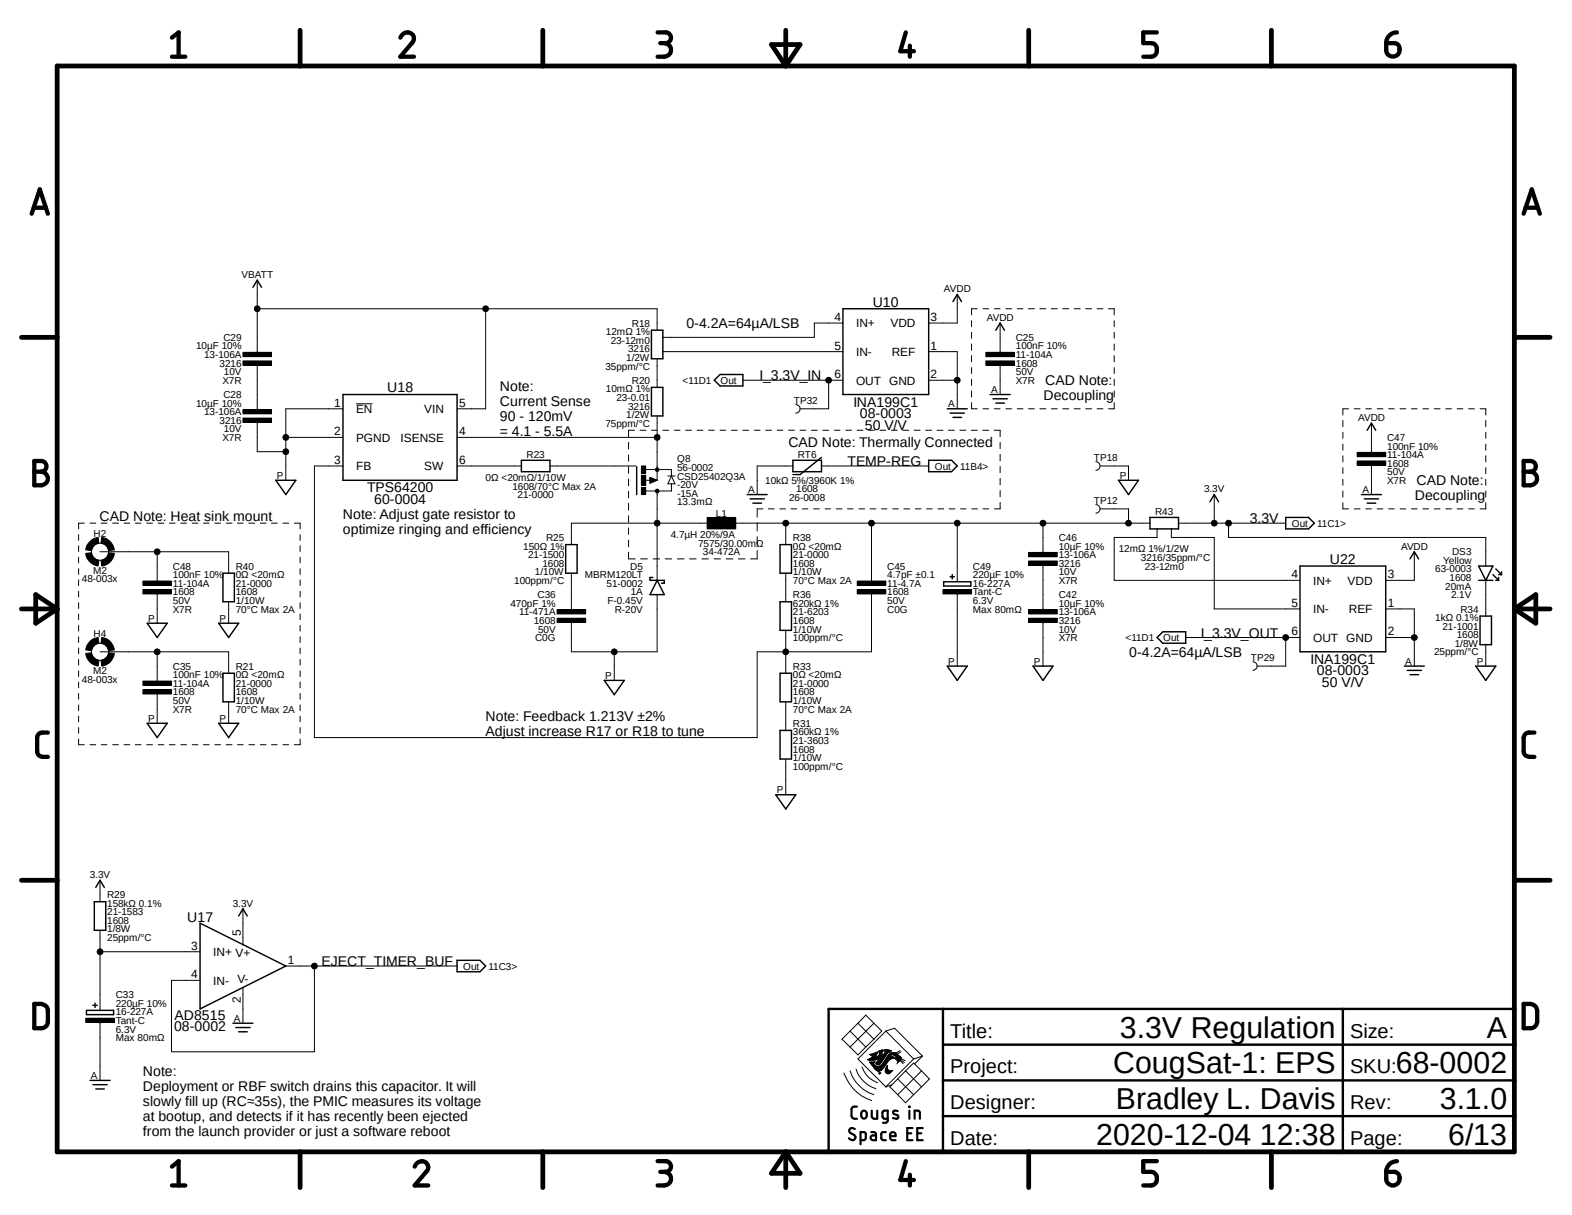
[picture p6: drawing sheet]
<svg xmlns="http://www.w3.org/2000/svg" width="279mm" height="216mm" viewBox="0 0 279 216" stroke-linecap="round" stroke-linejoin="round" font-family="sans-serif">
<path d="M3.4 3.1l272.6 209.7M276 3.1l-272.6 209.7" fill="none" stroke="#fff" stroke-width=".18"/>
<g fill="none" stroke="#000" stroke-width=".18">
<path d="M45.7 54.9h71.1v3.8M45.7 49.8v12.8M86.3 54.9v17.7h-5.1M149.8 57.4h-5.1v2.5h-26.9M170.1 52.3v5.1h-5M172.7 57v1M172.7 59.1v1M173.7 54.9h-1v1.1M174.7 54.9h1M176.7 54.9h1.1M177.8 57.4v5.2M178.8 54.9h1"/>
<path d="M180.8 54.9h1M182.8 54.9h1.1M184.8 54.9h1.1M186.9 54.9h1M188.9 54.9h1M190.9 54.9h1.1M193 54.9h1M195 54.9h1M197 54.9h1v1.1M198 57v1M198 59.1v1M43.2 72.8h5.1v.7h-5.1z"/>
<path d="M43.2 74.3h5.1v.8h-5.1zM43.2 62.6h5.1v.8h-5.1zM43.2 64.1h5.1v.8h-5.1zM45.7 64.9v7.9M45.7 75.1v5.2h5.1M50.8 77.7h10.2M61 72.6h-10.2v12.7M63.3 71.8h2.9M81.2 77.7h35.6M111.7 78.6v1.2M112.8 76.5h-1.1v1.1M113.7 76.5h1.1"/>
<path d="M115.8 76.5h1M116.8 63.8v5M116.8 73.9v9.5M117.8 76.5h1M117.8 62.5h32M119.8 76.5h1.1M121.9 76.5h1M123.9 76.5h1M125.9 76.5h1.1M128 76.5h1M130 76.5h1M132 76.5h1.1"/>
<path d="M132 67.6h17.8M134.1 76.5h1M136.1 76.5h1M138.1 76.5h1M140.2 76.5h1M141.4 71.9a.76 .76 0 0 1 .8 .7 .76 .76 0 0 1-.8 .8M142.2 76.5h1M144.2 76.5h1M146.3 76.5h1M147.3 67.6v5h-5.1M148.3 76.5h1M150.3 76.5h1"/>
<path d="M152.4 76.5h1M154.4 76.5h1M156.4 76.5h1M158.5 76.5h1M160.5 76.5h1M162.5 76.5h1M164.5 76.5h1.1M165.1 62.5h5v10.1M165.1 67.6h5M166.5 76.5h1.1M168.6 76.5h1M170.6 76.5h1.1"/>
<path d="M172.6 76.5h1.1M172.7 61.1v1.1M172.7 63.2v1.1M172.7 65.3v1.1M172.7 67.4v1.1M172.7 69.5v1.1M172.7 71.5v1.1h1M174.7 76.5h1M174.7 72.6h1M175.2 62.6h5.1v.8h-5.1zM175.2 64.1h5.1v.8h-5.1zM176.7 76.5h1.1v1.1"/>
<path d="M176.7 72.6h1.1M177.8 64.9v5.2M177.8 78.6v1.1M178.8 72.6h1M180.8 72.6h1M182.8 72.6h1.1M184.8 72.6h1.1M186.9 72.6h1M188.9 72.6h1M190.9 72.6h1.1M193 72.6h1M195 72.6h1"/>
<path d="M198 71.5v1.1h-1M198 61.1v1.1M198 63.2v1.1M198 65.3v1.1M198 67.4v1.1M198 69.5v1.1M238.7 74.7v1.1M238.7 76.8v1.1M238.7 78.9v1.1M239.7 72.6h-1v1.1M240.7 72.6h1M242.7 72.6h1.1"/>
<path d="M243.8 75.2v5.2M244.8 72.6h1M246.8 72.6h1M248.8 72.6h1.1M250.9 72.6h1M252.9 72.6h1M254.9 72.6h1M257 72.6h1M259 72.6h1M261 72.6h1M263.1 72.6h1v1.1M264.1 74.7v1.1"/>
<path d="M264.1 76.8v1.1M264.1 78.9v1.1M14 95v1M14 97v1M14 99v1M15 93h-1v1M15.2 98.3l1.1-.1a1.46 1.46 0 0 0 1.3 1.4l-.2 1a2.57 2.57 0 0 1-2.2-2.3zM16 93h1M16.2 96.1l.4-.4 .8-.2 .2 1a1.47 1.47 0 0 0-1.3 1.3l-1.1-.1a2.19 2.19 0 0 1 1-1.6zM17.8 98h22.8v3.9M17.9 99.6a1.46 1.46 0 0 0 1.4-1.4l1 .1a2.55 2.55 0 0 1-2.2 2.3zM18 93h1"/>
<path d="M18.1 95.5a2.56 2.56 0 0 1 2.2 2.2l-1 .1a1.46 1.46 0 0 0-1.4-1.3zM20 93h1M22.1 93h1M24 93h1.1M26.1 93h1M27.9 98v5.3M28.1 93h1M30.1 93h1M32.1 93h1M34.2 93h1M36.2 93h1M38.2 93h1"/>
<path d="M40.2 93h1M42.2 93h1M44.2 93h1.1M46.3 93h1M48.3 93h1M50.3 93h1M52.3 93h1v1M53.3 95v1M53.3 97v1M53.3 99v1M61 82.8h-5.1v48.3h78.7v-15.3h20.3v-10.3M81.2 82.8h11.5"/>
<path d="M97.7 82.8h15.3M111.7 98.1v1.2h1.2M111.7 80.8v1.2M111.7 83v1.1M111.7 85.1v1.2M111.7 87.3v1.2M111.7 89.5v1.1M111.7 91.7v1.1M111.7 93.8v1.2M111.7 96v1.2M113.9 99.3h1.2M114 86.6h.8v1.3h-.8z"/>
<path d="M114 82.8h.8v1.3h-.8zM114 84.5h.8v1.7h-.8zM114.4 85.3h2.4M114.8 83.4h4.5v1.2M115.5 84.8l1.3 .5-1.3 .6zM115.5 85.8h.2M115.5 85.7h.4M115.5 85.6h.6M115.5 85.6h.8M115.5 85.4h1M115.5 85.3h1.1M115.5 85.2h.9"/>
<path d="M115.5 85.1h.7M115.5 85h.5M115.5 84.9h.2M116.1 99.3h1.1M116.6 87h.5v.5h-.5l-.1-.3zM116.6 83.2l.2-.1 .3 .1v.5h-.5l-.1-.3zM116.8 83.6v1.7M116.8 87.2v15.9M118.2 99.3h1.2M118.7 84.6h1.3M119.3 86v1.2h-4.5M119.3 84.6l.7 1.4h-1.3z"/>
<path d="M120.4 99.3h1.2M122.6 99.3h1.1M124.8 99.3h1.1M125.7 91.9h5.1v2.1h-5.1zM125.7 93h-24.1v3.8M126.9 99.3h1.2M129.1 99.3h1.2M130.8 93h73.6M131.2 99.3h1.2M134.6 97.8v1.5h-1.2M134.6 92.9v1.5M134.6 95.4v1.5"/>
<path d="M135.6 90.4h-1v1.5M136.6 90.4h1M138.6 90.4h1M139.7 93v3.8M140.6 90.4h1M140.9 82.8h-6.3v5.1M142.6 90.4h1M144.6 90.4h1M146 82.8h19.1M146.6 90.4h1M148.6 90.4h1M150.6 90.4h1"/>
<path d="M152.7 90.4h1M154.6 90.4h1.1M154.9 93v10.3M156.7 90.4h.9M158.7 90.4h1M160.7 90.4h1M162.7 90.4h1M164.7 90.4h1M166.7 90.4h1M168.7 90.4h1M170.1 93v10.3M170.7 90.4h1"/>
<path d="M172.7 90.4h1M174.7 90.4h1M177.8 89.3v1.1h-1.1M177.8 80.7v1.2M177.8 82.9v1.1M177.8 85v1.1M177.8 87.2v1.1M182.8 98.2h5.1v.7h-5.1zM182.8 99.7h5.1v.8h-5.1zM185.4 93v5.2M194.8 89.7a.76 .76 0 0 1 .7 .7 .76 .76 0 0 1-.7 .8M194.8 82a.76 .76 0 0 1 .7 .8 .76 .76 0 0 1-.7 .8"/>
<path d="M195.5 90.4h5.1v2.6M195.5 82.8h5.1v2.5M205.7 94v1.5h-7.7v7.6h33.1M208.2 94v1.5h7.6v12.7h15.3M209.5 93h19M215.8 87.9v5.1M218.4 93v2.5h45.7v5.1M238.7 89.3v1.1h1M238.7 81v1.1M238.7 83.1v1.1M238.7 85.2v1M238.7 87.2v1.1"/>
<path d="M240.7 90.4h1M241.2 80.4h5.1v.8h-5.1zM241.2 81.9h5.1v.8h-5.1zM242.7 90.4h1.1M243.8 82.7v5.2M244.8 90.4h1M246.8 90.4h1M248.8 90.4h1.1M250.9 90.4h1M251.4 98v5.1h-5.1M252.9 90.4h1M254.9 90.4h1"/>
<path d="M257 90.4h1M259 90.4h1M261 90.4h1M264.1 89.3v1.1h-1M264.1 81v1.1M264.1 83.1v1.1M264.1 85.2v1M264.1 87.2v1.1M14 101v1.1M14 103v1.1M14 105.1v1M14 107.1v1"/>
<path d="M14 109.1v1M14 111.1v1M14 113.2v1M14 115.1v1.1M14 117.2v1M14 119.2v1M15.2 116.1l1.1-.1a1.57 1.57 0 0 0 1.3 1.3l-.2 1.1a2.57 2.57 0 0 1-2.2-2.3zM16.2 113.8l.4-.3 .8-.2 .2 1a1.47 1.47 0 0 0-1.3 1.3l-1.1-.1a2.35 2.35 0 0 1 1-1.7zM17.8 115.8h22.8v3.8M17.9 117.3a1.56 1.56 0 0 0 1.4-1.3l1 .1a2.55 2.55 0 0 1-2.2 2.3zM18.1 113.3a2.44 2.44 0 0 1 2.2 2.2l-1 .1a1.46 1.46 0 0 0-1.4-1.3zM25.4 103.3h5.1v.7h-5.1z"/>
<path d="M25.4 104.8h5.1v.7h-5.1zM27.9 105.5v5.2M27.9 115.8v5.2M40.6 106.9v3.8M53.3 101v1.1M53.3 103v1.1M53.3 105.1v1M53.3 107.1v1M53.3 109.1v1M53.3 111.1v1M53.3 113.2v1M53.3 115.1v1.1"/>
<path d="M53.3 117.2v1M53.3 119.2v1M99 108.3h5.1v.8h-5.1zM99 109.9h5.1v.7h-5.1zM101.6 101.9v6.4M109.2 115.8v5.1M116.8 105.7v10.1h-15.2v-5.2M139.7 101.9v5M139.7 112v7.6M152.4 103.3h5v.7h-5zM152.4 104.8h5v.7h-5zM167.6 104.8h5.1v.7h-5.1z"/>
<path d="M170.1 105.5v12.9M182.8 108.3h5.1v.8h-5.1zM182.8 109.9h5.1v.7h-5.1zM185.4 100.5v7.8M185.4 110.6v7.8M210.7 113.3h20.4M222.7 117.6a.76 .76 0 0 1 .7 .8 .76 .76 0 0 1-.7 .7M228.5 113.3v5.1h-5.1M246.3 108.2h5.1v10.2M246.3 113.3h5.1M264.1 103.1v6.4M264.1 114.6v3.8"/>
<path d="M14 131.3v1h1M14 121.2v1M14 123.2v1M14 125.3v1M14 127.3v1M14 129.3v1M16 132.3h1M18 132.3h1M20 132.3h1M22.1 132.3h1M24 132.3h1.1M25.4 121h5.1v.8h-5.1z"/>
<path d="M25.4 122.6h5.1v.7h-5.1zM26.1 132.3h1M27.9 123.3v5.2M28.1 132.3h1M30.1 132.3h1M32.1 132.3h1M34.2 132.3h1M36.2 132.3h1M38.2 132.3h1M40.2 132.3h1M40.6 124.7v3.8M42.2 132.3h1"/>
<path d="M44.2 132.3h1.1M46.3 132.3h1M48.3 132.3h1M50.3 132.3h1M53.3 131.3v1h-1M53.3 121.2v1M53.3 123.2v1M53.3 125.3v1M53.3 127.3v1M53.3 129.3v1M139.7 124.7v5.1M139.7 134.9v6.3"/>
<path d="M17.8 156.4v3.8M17.8 169.1h17.8M17.8 165.3v14.1M43.2 161.5v6.4M43.2 175.5v6.3M50.8 171.7h30.4M55.9 171.7v15.2h-25.4v-12.7h5.1M15.2 180.9h5.1v.8h-5.1zM17.8 181.7v10.3M150 190.7a7.9 7.9 0 0 0 4.9 4.9M151.1 190.3a6.6 6.6 0 0 0 4.2 4.2M151.1 186.1l1.4 1.4 1.4-1.4"/>
<path d="M151.1 183.2l2.8 2.9M152.1 189.9a5.5 5.5 0 0 0 3.6 3.6M152.5 181.8l1.4-1.4 2.8 2.8-1.4 1.5M152.5 181.8l-2.9 2.9 1.5 1.4M152.5 181.8l2.8 2.9M153.2 189.6a4.4 4.4 0 0 0 2.8 2.8M154.3 188.3h1.6M154.3 188.3h1.3M154.5 188.2l-.3 .1 .7 .1 1.3-.3-.3 .6M154.5 188.2h2.6M154.6 188.8h.8M154.6 187.4h1.1"/>
<path d="M154.6 188.8h.7M154.7 188.1h2.4M154.7 188.9h.5M154.7 187.5h1M154.7 188.9l.7 1M154.8 189h.5M154.8 188h2.4M154.9 189.1h.4M154.9 187.6h.8M154.9 187.3h.9M154.9 189.2h.5M154.9 187.9l-.4 .3"/>
<path d="M154.9 187.9h2.3M155 187.8h.6M155 189.3h.5M155.1 189.4h.5M155.1 187.7h.6M155.2 189.6h2M155.2 187.2h.7M155.2 188.9l.1 .2M155.3 189.7h1.8M155.3 184.7l-1.4 1.4M155.3 181.8l-4.2 4.3M155.3 189.1l.5 .4"/>
<path d="M155.4 189.8h1.6M155.4 189.9h1.5M155.4 189.9l.2 .2M155.5 188.7h.1M155.5 187.1h.4M155.5 190h1.3M155.5 188.7h-1l.2 .2M155.5 188.7l-.3 .2M155.6 190.1a.7 .7 0 0 0 .9 .1M155.6 190.1h1.2M155.7 190.2h1M155.7 189h.7"/>
<path d="M155.7 188.9h.8M155.7 187h.2M155.8 188.8h.7M155.8 190.2h.7M155.8 189.1h.5M155.8 187.8h1.5M155.9 188.8h.7M155.9 186.9h.1M155.9 186.9l-.3 1 .6-.3M155.9 186.9l-1.3 .5 .6 .3-.3 .2M155.9 188.7h.8M156 188.6h.8"/>
<path d="M156 187.7h1.4M156 188.5h.8M156.1 188.4h.8M156.1 187.7h1.3M156.1 188.3h.8M156.2 188.3h.8M156.2 187.6h1.2M156.2 186.8l.1 .3h.1l-.1 .3M156.2 187.5h.5M156.2 186.9h.6M156.2 186.8h.7M156.3 190.8h.1"/>
<path d="M156.3 189.5h.9M156.3 187h.5M156.3 187.4l-.1 .2M156.3 187.4h.4M156.3 187.3h.4M156.3 187.2h.5M156.4 190.7l.1-.1-.2 .2M156.4 187.1h.4M156.4 189.4l-1.2 .1M156.4 189.4h.9M156.4 186.7l-.2 .1M156.4 186.7h.5"/>
<path d="M156.5 190.7h-.3l.2 .2M156.5 189.3h.9M156.7 189.2h.7M156.7 186.6h.3l-.1 .3h-.7M156.7 186.6l-.3 .1M156.7 186.6h.2M156.7 190.2h-.2M156.7 187.4l.1 .2 .1-.1M156.8 186.9l-.1 .5M156.8 189.1h.7M156.8 189h.7M156.8 190l-.1 .2"/>
<path d="M156.9 188.9h.7M156.9 187.5h.6M157 188.8h.6M157 187.4h.6M157.1 188.2l-.5 .6a.57 .57 0 0 1-.9 .2l.2-.3M157.1 188.8h.6M157.1 188.8l-.7 .6M157.1 188.7h.7M157.1 187.3h.5M157.1 189.7l-.3 .3M157.2 187.2l-.3 .3M157.2 188.6h.6"/>
<path d="M157.2 187.2h.5M157.2 188.5h.7M157.3 188.4h.7M157.3 187.8l-.2 .4M157.3 187.1h.5M157.3 186.8h1M157.3 186.7h1M157.3 186.6h.8M157.3 187h.6M157.4 190.3h1.1M157.4 190.4h1.1M157.4 190.2h.6"/>
<path d="M157.4 190.2h.5M157.4 188.3h.7M157.4 190.5h1M157.4 190.1h.4M157.4 190h.4M157.4 186.9h.8M157.4 188.3h.8M157.4 186.9h.6M157.4 183.2l5 5M157.4 183.2l-4.9 5 5 5M157.4 183.2l1.6-.5 5 5M157.4 190.6h.9"/>
<path d="M157.4 189.9h.3M157.4 188.2h.9M157.5 189.8h.2M157.5 188.1h1.1M157.5 188.1l-.4 .7M157.5 190.7h.7M157.5 189.7h.2M157.6 189.7h.1M157.6 188h1.4M157.6 189.6h.1M157.6 187.9h1.4M157.6 189.5h.1"/>
<path d="M157.6 187.8h1.2M157.7 190.8h.3M157.7 189.4v-.1l-.3 .8v.5M157.7 189.4v.3M157.7 189.7l.1 .3M157.7 189.4h.1M157.7 187.7h.4M157.8 190l.3 .3M157.8 187.7h.3M157.9 187.6h.3M157.9 187.5h.4M158 187.4h1.6"/>
<path d="M158.2 186.9l-.5 .3-.4 .6M158.2 186.9l.3-.2-1.2-.2v.3h.1l-.2 .4M158.2 190.3l.5-.1-.7 .6h-.3l-.3-.2M158.2 187.2h1.1M158.3 187.5l-.3 .2 .7 .1 .5 .4M158.3 187.1h.9M158.3 187.1a1.08 1.08 0 0 1 1.4 .4l.5 .4M158.3 187.1l-.8 1M158.3 187.5a.79 .79 0 0 1 1.1 .7h-.1l.2 .3M158.5 190.2h.1M158.8 187.5h.8M159 187.6h.8"/>
<path d="M159 188.1l.2 .1M159.1 187.7h.8M159.2 188.2h.1M159.2 188.1a1.53 1.53 0 0 0-1.8 1l-.3 .6M159.2 187.7h.8M159.3 187.8h.8M159.3 188.3h.8M159.3 187.9h.9M159.3 188h.8M159.4 188.3h.6M159.4 188.2h.7M159.4 188.1h.7"/>
<path d="M159.5 188.4h.5M159.5 188.8l-.1 .3M159.5 188.6h.3M159.5 188.5h.4M159.5 188.5l.1 .2M159.6 191.7l-1.4 1.4 1.4 1.4M159.6 191.7l2.8 2.8M159.6 188.8h.1M159.6 188.7h.1M159.6 188.7l-.1 .1M159.9 188.4l.6 .6M160 186.7l-.8 .5"/>
<path d="M160 188.4l-.4 .3M160.1 188.3l.6 .5M160.1 188.3l-.1 .1M160.1 188.1l.8 .4M160.1 186.9l-.7 .4h-1.3M160.2 187.9l-.1 .4M161 190.3l1.4-1.4 1.4 1.4M161 190.3l-1.4 1.4M161 190.3l2.8 2.8M162.4 188.2l-5 4.9 1.1-.3M163.8 190.3l1.4 1.4-4.2 4.3-1.4-1.5M163.8 190.3l-4.2 4.2"/>
<path d="M164 187.7l-1.6 .5M164 187.7l-1.4 1.4"/>
<circle cx="45.7" cy="54.9" r=".51"/>
<circle cx="86.3" cy="54.9" r=".51"/>
<circle cx="50.8" cy="77.7" r=".51"/>
<circle cx="116.8" cy="77.7" r=".51"/>
<circle cx="147.3" cy="67.6" r=".51"/>
<circle cx="170.1" cy="67.6" r=".51"/>
<circle cx="17.8" cy="98" r="1.53"/>
<circle cx="27.9" cy="98" r=".51"/>
<circle cx="50.8" cy="80.3" r=".51"/>
<circle cx="116.8" cy="93" r=".51"/>
<circle cx="139.7" cy="93" r=".51"/>
<circle cx="154.9" cy="93" r=".51"/>
<circle cx="170.1" cy="93" r=".51"/>
<circle cx="185.4" cy="93" r=".51"/>
<circle cx="200.6" cy="93" r=".51"/>
<circle cx="215.8" cy="93" r=".51"/>
<circle cx="218.4" cy="93" r=".51"/>
<circle cx="17.8" cy="115.8" r="1.53"/>
<circle cx="27.9" cy="115.8" r=".51"/>
<circle cx="109.2" cy="115.8" r=".51"/>
<circle cx="139.7" cy="115.8" r=".51"/>
<circle cx="228.5" cy="113.3" r=".51"/>
<circle cx="251.4" cy="113.3" r=".51"/>
<circle cx="17.8" cy="169.1" r=".51"/>
<circle cx="55.9" cy="171.7" r=".51"/>
</g>
<g fill="none" stroke="#000" stroke-width=".85">
<path d="M10.2 11.7h259v193h-259zM53.3 5.4v6.3M96.5 5.4v6.3M137.1 7.9h5.1l-2.5 3.8zM139.7 5.4v6.3M182.8 5.4v6.3M226 5.4v6.3M3.8 59.9h6.4M269.2 59.9h6.3M3.8 108.2h6.4M6.3 105.7l3.9 2.5-3.9 2.5zM269.2 108.2h6.3"/>
<path d="M269.2 108.2l3.8-2.5v5zM3.8 156.4h6.4M269.2 156.4h6.3M53.3 204.7v6.3M96.5 204.7v6.3M139.7 204.7v6.3M139.7 204.7l2.5 3.8h-5.1zM182.8 204.7v6.3M226 204.7v6.3"/>
</g>
<g fill="none" stroke="#000" stroke-width=".76">
<path d="M30.6 6.7l1.1-.9v4.3M30.6 10.1h2.3M71.2 6.7a1.19 1.19 0 0 1 1.5-.9 1.19 1.19 0 0 1 .7 1.6l-2.2 2.7h2.4M116.9 5.8h1.4a.95 .95 0 0 1 1 .9 .95 .95 0 0 1-1 1h-1M118.1 7.7a1.21 1.21 0 0 1 1.2 1.2 1.21 1.21 0 0 1-1.2 1.2h-1.2M161 5.8l-1 3.3h2.4M161.7 8.1v2M205.6 5.8h-2.4v1.9h1.4a1.23 1.23 0 0 1 1 1.2 1.23 1.23 0 0 1-1 1.2h-1.4M246.4 7.7h1.4a1.21 1.21 0 0 1 .9 1.4 1.21 1.21 0 0 1-1.3 .9 1.09 1.09 0 0 1-1-1.2zM248.3 5.8a1.88 1.88 0 0 0-1.9 1.9M5.6 38l1.5-4.3 1.4 4.3M6 36.9h2.2"/>
<path d="M270.8 38l1.4-4.3 1.5 4.3M271.1 36.9h2.2M6.1 81.9h1.2a.95 .95 0 0 1 1 1 .95 .95 0 0 1-1 .9 1.21 1.21 0 0 1 1.2 1.2 1.21 1.21 0 0 1-1.2 1.2h-1.2zM6.1 83.8h1.2M270.8 81.9h1.2a.95 .95 0 0 1 1 1 .95 .95 0 0 1-1 .9 1.21 1.21 0 0 1 1.2 1.2 1.21 1.21 0 0 1-1.2 1.2h-1.2zM270.8 83.8h1.2M8.5 130.2h-1a.87 .87 0 0 0-.9 .9v2.4a.97 .97 0 0 0 .9 1h1M272.7 130.2h-.9a.94 .94 0 0 0-1 .9v2.4a.97 .97 0 0 0 1 1h.9M6.1 178.4a2.22 2.22 0 0 1 2.2 .5l.2 .7v1.9a1.13 1.13 0 0 1-1.2 1.2h-1.2zM270.8 178.4a2.07 2.07 0 0 1 2.2 .5l.2 .7v1.9a1.21 1.21 0 0 1-1.2 1.2h-1.2zM30.6 207.3l1.1-1v4.4M30.6 210.7h2.3"/>
<path d="M73.7 207.3a1.2 1.2 0 0 1 1.4-1 1.2 1.2 0 0 1 1 1.4l-2.4 3h2.4M116.9 206.3h1.4a.95 .95 0 0 1 1 1 .95 .95 0 0 1-1 .9h-1M118.1 208.2a1.21 1.21 0 0 1 1.2 1.2 1.21 1.21 0 0 1-1.2 1.3h-1.2M161 206.3l-1 3.4h2.4M161.7 208.7v2M205.6 206.3h-2.4v1.9h1.4a1.23 1.23 0 0 1 1 1.2 1.23 1.23 0 0 1-1 1.3h-1.4M246.4 208.2h1.4a1.2 1.2 0 0 1 1 1.4 1.2 1.2 0 0 1-1.3 1 1.2 1.2 0 0 1-1.1-1.1zM248.3 206.3a1.88 1.88 0 0 0-1.9 1.9"/>
</g>
<path d="M167.6 179.3v25.4M238.7 179.3v25.4M269.2 179.3h-121.9v25.4M167.6 198.3h101.6M167.6 192h101.6M167.6 185.6h101.6" fill="none" stroke="#000" stroke-width=".42"/>
<g fill="none" stroke="#000" stroke-width=".38">
<path d="M152.3 196.6l-.7 .1-.3 .4 .1 1.4 .4 .3h.5M153.2 197.6a.49 .49 0 0 1 .5-.2 .49 .49 0 0 1 .4 .4v.5a.49 .49 0 0 1-.5 .5 .49 .49 0 0 1-.5-.5zM154.9 197.4v1l.4 .4h.6v-1.4M157.8 198.8h-.6l-.3-.2-.1-.9 .2-.3h.8v1.7l-.4 .4h-.5M159.6 197.4a.61 .61 0 0 0-.9 .2l.2 .4 .6 .2 .2 .3a.63 .63 0 0 1-1 .2M161.6 196.6l.1 .1zM161.6 197.4v1.4M162.6 198.8v-1.4h.6l.2 .1 .1 1.3M151.9 200.6a.6 .6 0 0 0-1 .3l.3 .4 .6 .4a.51 .51 0 0 1 .2 .7 .51 .51 0 0 1-.7 .2l-.4-.3M153 202.6h.5l.3-.2 .1-.9-.2-.3h-.7v2.1M154.9 201.2h.6l.2 .3v1.1h-.5a.42 .42 0 0 1-.5-.4 .42 .42 0 0 1 .5-.4h.5M157.4 201.2h-.6l-.2 .3 .1 .9 .3 .2h.4"/>
<path d="M158.2 201.9h1a.51 .51 0 0 0-.4-.7 .51 .51 0 0 0-.6 .4l.1 .8 .3 .2h.6M161.2 201.4h.8M162.2 200.4h-1v2.2h1M163 201.4h.7M164 200.4h-1v2.2h1"/>
</g>
<g fill="none" stroke="#000" stroke-width=".25">
<path d="M45 51.1l.7-1.3 .8 1.3M115.8 58.7h2v5.1h-2zM149.8 54.9h15.3v15.2h-15.3zM169.4 53.6l.7-1.3 .8 1.3M177 58.7l.8-1.3 .7 1.3M61 70.1h20.2v15.2h-20.2zM115.8 68.8h2v5.1h-2zM127 67.6l1-1.1h4v2.1h-4zM168.4 72.6h3.5M168.9 73.4h2.5M169.4 74.2h1.5M176 70.1h3.5"/>
<path d="M176.5 70.9h2.5M177 71.6h1.5M243 76.5l.8-1.3 .7 1.3M49 85.3h3.6l-1.8 2.6zM92.7 81.8h5v2h-5zM100.5 96.8h2.1v5.1h-2.1zM113.2 82.9v5M132.8 87.9h3.6M133.3 88.6h2.5M133.8 89.4h1.5M138.6 96.8h2.1v5.1h-2.1zM140.9 81.8h5.1v2h-5.1z"/>
<path d="M146 81.3l-3.8 3h-1.3M165.1 81.8h4l1 1-1 1h-4zM198.8 85.3h3.6l-1.8 2.6zM204.4 91.9h5.1v2.1h-5.1zM215.1 89.2l.7-1.3 .8 1.3M228.5 91.9h4.1l1 1.1-1 1h-4.1zM242 87.9h3.5M242.5 88.6h2.5M243 89.4h1.5M250.6 99.3l.8-1.3 .7 1.3M26.2 110.7h3.5l-1.8 2.6zM38.9 110.7h3.5l-1.8 2.6z"/>
<path d="M39.6 101.9h2.1v5h-2.1zM39.6 119.6h2.1v5.1h-2.1zM116 102.6h-.5v.5h2.6v.5h-.5M116.8 103.1l1.3 2.6h-2.6zM138.6 106.9h2.1v5.1h-2.1zM138.6 119.6h2.1v5.1h-2.1zM167.7 103.4h4.9v.7h-4.9zM168.4 118.4h3.5l-1.8 2.5zM168.9 102.5h.7M169.2 102.1v.8M183.6 118.4h3.6l-1.8 2.5zM206.7 112.3h4v2h-4l-1-1z"/>
<path d="M231.1 100.6h15.2v15.2h-15.2zM249.6 118.4h3.6M250.1 119.1h2.5M250.6 119.9h1.5M262.3 118.4h3.6l-1.8 2.5zM262.8 103.1h2.5M262.8 100.6h2.5l-1.2 2.5zM263.1 109.5h2v5.1h-2zM265.3 102.1l1.1 1M265.9 103.1h.5M265.9 101.1l1 1M266.4 102.6v.5"/>
<path d="M266.4 102.1h.5M266.9 101.6v.5M26.2 128.5h3.5l-1.8 2.6zM38.9 128.5h3.5l-1.8 2.6zM107.4 120.9h3.6l-1.8 2.5zM138.6 129.8h2.1v5.1h-2.1zM17 157.7l.8-1.3 .7 1.3M137.9 141.2h3.5l-1.7 2.6zM15.4 179.5h4.8v.8h-4.8zM16.5 178.6h.8M16.8 160.2h2v5.1h-2zM16.9 178.3v.7"/>
<path d="M35.6 164l15.2 7.7-15.2 7.6zM42.4 162.8l.8-1.3 .7 1.3M81.2 170.6h4.1l1 1.1-1 1h-4.1zM16 192h3.6M16.5 192.7h2.5M17 193.5h1.5M41.4 181.8h3.6M41.9 182.6h2.5M42.4 183.3h1.5"/>
</g>
<g fill="#000">
<path d="M43.2 72.8h5.1v.7h-5.1z" fill-rule="evenodd"/>
<path d="M43.2 74.3h5.1v.8h-5.1z" fill-rule="evenodd"/>
<path d="M43.2 62.6h5.1v.8h-5.1z" fill-rule="evenodd"/>
<path d="M43.2 64.1h5.1v.8h-5.1z" fill-rule="evenodd"/>
<path d="M175.2 62.6h5.1v.8h-5.1z" fill-rule="evenodd"/>
<path d="M175.2 64.1h5.1v.8h-5.1z" fill-rule="evenodd"/>
<path d="M15.2 98.3l1.1-.1a1.46 1.46 0 0 0 1.3 1.4l-.2 1a2.57 2.57 0 0 1-2.2-2.3z" fill-rule="evenodd"/>
<path d="M16.2 96.1l.4-.4 .8-.2 .2 1a1.47 1.47 0 0 0-1.3 1.3l-1.1-.1a2.19 2.19 0 0 1 1-1.6z" fill-rule="evenodd"/>
<path d="M17.9 99.6a1.46 1.46 0 0 0 1.4-1.4l1 .1a2.55 2.55 0 0 1-2.2 2.3z" fill-rule="evenodd"/>
<path d="M18.1 95.5a2.56 2.56 0 0 1 2.2 2.2l-1 .1a1.46 1.46 0 0 0-1.4-1.3z" fill-rule="evenodd"/>
<path d="M114 86.6h.8v1.3h-.8z" fill-rule="evenodd"/>
<path d="M114 82.8h.8v1.3h-.8z" fill-rule="evenodd"/>
<path d="M114 84.5h.8v1.7h-.8z" fill-rule="evenodd"/>
<path d="M116.6 87h.5v.5h-.5l-.1-.3z" fill-rule="evenodd"/>
<path d="M116.6 83.2l.2-.1 .3 .1v.5h-.5l-.1-.3z" fill-rule="evenodd"/>
<path d="M125.7 91.9h5.1v2.1h-5.1z" fill-rule="evenodd"/>
<path d="M182.8 98.2h5.1v.7h-5.1z" fill-rule="evenodd"/>
<path d="M182.8 99.7h5.1v.8h-5.1z" fill-rule="evenodd"/>
<path d="M241.2 80.4h5.1v.8h-5.1z" fill-rule="evenodd"/>
<path d="M241.2 81.9h5.1v.8h-5.1z" fill-rule="evenodd"/>
<path d="M15.2 116.1l1.1-.1a1.57 1.57 0 0 0 1.3 1.3l-.2 1.1a2.57 2.57 0 0 1-2.2-2.3z" fill-rule="evenodd"/>
<path d="M16.2 113.8l.4-.3 .8-.2 .2 1a1.47 1.47 0 0 0-1.3 1.3l-1.1-.1a2.35 2.35 0 0 1 1-1.7z" fill-rule="evenodd"/>
<path d="M17.9 117.3a1.56 1.56 0 0 0 1.4-1.3l1 .1a2.55 2.55 0 0 1-2.2 2.3z" fill-rule="evenodd"/>
<path d="M18.1 113.3a2.44 2.44 0 0 1 2.2 2.2l-1 .1a1.46 1.46 0 0 0-1.4-1.3z" fill-rule="evenodd"/>
<path d="M25.4 103.3h5.1v.7h-5.1z" fill-rule="evenodd"/>
<path d="M25.4 104.8h5.1v.7h-5.1z" fill-rule="evenodd"/>
<path d="M99 108.3h5.1v.8h-5.1z" fill-rule="evenodd"/>
<path d="M99 109.9h5.1v.7h-5.1z" fill-rule="evenodd"/>
<path d="M152.4 103.3h5v.7h-5z" fill-rule="evenodd"/>
<path d="M152.4 104.8h5v.7h-5z" fill-rule="evenodd"/>
<path d="M167.6 104.8h5.1v.7h-5.1z" fill-rule="evenodd"/>
<path d="M182.8 108.3h5.1v.8h-5.1z" fill-rule="evenodd"/>
<path d="M182.8 109.9h5.1v.7h-5.1z" fill-rule="evenodd"/>
<path d="M25.4 121h5.1v.8h-5.1z" fill-rule="evenodd"/>
<path d="M25.4 122.6h5.1v.7h-5.1z" fill-rule="evenodd"/>
<path d="M15.2 180.9h5.1v.8h-5.1z" fill-rule="evenodd"/>
<circle cx="45.7" cy="54.9" r=".51"/>
<circle cx="86.3" cy="54.9" r=".51"/>
<circle cx="50.8" cy="77.7" r=".51"/>
<circle cx="116.8" cy="77.7" r=".51"/>
<circle cx="147.3" cy="67.6" r=".51"/>
<circle cx="170.1" cy="67.6" r=".51"/>
<circle cx="27.9" cy="98" r=".51"/>
<circle cx="50.8" cy="80.3" r=".51"/>
<circle cx="116.8" cy="93" r=".51"/>
<circle cx="139.7" cy="93" r=".51"/>
<circle cx="154.9" cy="93" r=".51"/>
<circle cx="170.1" cy="93" r=".51"/>
<circle cx="185.4" cy="93" r=".51"/>
<circle cx="200.6" cy="93" r=".51"/>
<circle cx="215.8" cy="93" r=".51"/>
<circle cx="218.4" cy="93" r=".51"/>
<circle cx="27.9" cy="115.8" r=".51"/>
<circle cx="109.2" cy="115.8" r=".51"/>
<circle cx="139.7" cy="115.8" r=".51"/>
<circle cx="228.5" cy="113.3" r=".51"/>
<circle cx="251.4" cy="113.3" r=".51"/>
<circle cx="17.8" cy="169.1" r=".51"/>
<circle cx="55.9" cy="171.7" r=".51"/>
</g>
<g font-size="5.4">
<text x="199.1" y="184.4">3.3V Regulation</text>
<text x="264.3" y="184.4">A</text>
<text x="197.9" y="190.7">CougSat-1: EPS</text>
<text x="248.1" y="190.7">68-0002</text>
<text x="198.3" y="197.1">Bradley L. Davis</text>
<text x="255.9" y="197.1">3.1.0</text>
<text x="194.8" y="203.4">2020-12-04 12:38</text>
<text x="257.4" y="203.4">6/13</text>
</g>
<g font-size="3.6">
<text x="168.9" y="184.4">Title:</text>
<text x="239.9" y="184.4">Size:</text>
<text x="168.9" y="190.7">Project:</text>
<text x="240" y="190.7">SKU:</text>
<text x="168.9" y="197.1">Designer:</text>
<text x="239.9" y="197.1">Rev:</text>
<text x="168.9" y="203.4">Date:</text>
<text x="239.9" y="203.4">Page:</text>
</g>
<g font-size="2.5">
<text x="122" y="58.3">0-4.2A=64µA/LSB</text>
<text x="155.1" y="54.5">U10</text>
<text x="68.8" y="69.7">U18</text>
<text x="88.9" y="69.5">Note:</text>
<text x="135" y="67.6">I_3.3V_IN</text>
<text x="185.5" y="71">Decoupling</text>
<text x="185.8" y="68.4">CAD Note:</text>
<text x="88.9" y="72.2">Current Sense</text>
<text x="88.9" y="74.8">90 - 120mV</text>
<text x="88.9" y="77.5">= 4.1 - 5.5A</text>
<text x="151.7" y="72.3">INA199C1</text>
<text x="152.8" y="74.3">08-0003</text>
<text x="153.7" y="76.3">50 V/V</text>
<text x="140.1" y="79.5">CAD Note: Thermally Connected</text>
<text x="150.6" y="82.8">TEMP-REG</text>
<text x="65.2" y="87.5">TPS64200</text>
<text x="66.5" y="89.5">60-0004</text>
<text x="251.5" y="88.8">Decoupling</text>
<text x="251.8" y="86.1">CAD Note:</text>
<text x="17.7" y="92.6">CAD Note: Heat sink mount</text>
<text x="61" y="92.2">Note: Adjust gate resistor to</text>
<text x="61" y="94.9">optimize ringing and efficiency</text>
<text x="222.1" y="93">3.3V</text>
<text x="236.4" y="100.2">U22</text>
<text x="213.4" y="113.3">I_3.3V_OUT</text>
<text x="200.7" y="116.7">0-4.2A=64µA/LSB</text>
<text x="232.9" y="118">INA199C1</text>
<text x="234.1" y="120">08-0003</text>
<text x="235" y="122">50 V/V</text>
<text x="86.3" y="128.1">Note: Feedback 1.213V ±2%</text>
<text x="86.3" y="130.7">Adjust increase R17 or R18 to tune</text>
<text x="33.3" y="163.9">U17</text>
<text x="57.2" y="171.7">EJECT_TIMER_BUF</text>
<text x="30.9" y="183.2">08-0002</text>
<text x="31" y="181.2">AD8515</text>
<text x="25.4" y="191.2">Note:</text>
<text x="25.4" y="193.9">Deployment or RBF switch drains this capacitor. It will</text>
<text x="25.4" y="196.6">slowly fill up (RC≈35s), the PMIC measures its voltage</text>
<text x="25.4" y="199.2">at bootup, and detects if it has recently been ejected</text>
<text x="25.4" y="201.9">from the launch provider or just a software reboot</text>
</g>
<g font-size="2.1">
<text x="148.3" y="57.1">4</text>
<text x="152.1" y="58.2">IN+</text>
<text x="158.3" y="58.2">VDD</text>
<text x="165.4" y="57.1">3</text>
<text x="148.3" y="62.1">5</text>
<text x="152.1" y="63.2">IN-</text>
<text x="158.5" y="63.2">REF</text>
<text x="165.4" y="62.1">1</text>
<text x="148.3" y="67.2">6</text>
<text x="152.1" y="68.3">OUT GND</text>
<text x="165.4" y="67.2">2</text>
<text x="59.4" y="72.3">1</text>
<text x="59.4" y="77.4">2</text>
<text x="63.3" y="73.4">EN</text>
<text x="75.4" y="73.4">VIN</text>
<text x="81.6" y="77.4">4</text>
<text x="81.6" y="72.3">5</text>
<text x="59.4" y="82.5">3</text>
<text x="63.3" y="83.6">FB</text>
<text x="63.3" y="78.5">PGND</text>
<text x="71.2" y="78.5">ISENSE</text>
<text x="75.4" y="83.6">SW</text>
<text x="81.6" y="82.5">6</text>
<text x="229.5" y="102.8">4</text>
<text x="229.5" y="107.8">5</text>
<text x="233.4" y="103.9">IN+</text>
<text x="239.5" y="103.9">VDD</text>
<text x="246.7" y="107.8">1</text>
<text x="246.7" y="102.8">3</text>
<text x="229.5" y="112.9">6</text>
<text x="233.4" y="109">IN-</text>
<text x="239.7" y="109">REF</text>
<text x="246.7" y="112.9">2</text>
<text x="233.4" y="114">OUT GND</text>
<text x="42.8" y="166.2" transform="rotate(-90 42.8 166.2)">5</text>
<text x="34" y="168.8">3</text>
<text x="34" y="173.9">4</text>
<text x="37.9" y="169.9">IN+ V+</text>
<text x="51.1" y="171.3">1</text>
<text x="37.9" y="175">IN-</text>
<text x="42.2" y="174.7">V-</text>
<text x="42.8" y="178.3" transform="rotate(-90 42.8 178.3)">2</text>
</g>
<g font-size="1.8">
<text x="42.9" y="49.4">VBATT</text>
<text x="167.8" y="51.9">AVDD</text>
<text x="107.7" y="59.6">12mΩ 1%</text>
<text x="112.3" y="58">R18</text>
<text x="175.4" y="57">AVDD</text>
<text x="34.8" y="62.1">10µF 10%</text>
<text x="36.3" y="63.6">13-106A</text>
<text x="39" y="65.2">3216</text>
<text x="39.7" y="60.6">C29</text>
<text x="107.6" y="65.7">35ppm/°C</text>
<text x="108.5" y="61.1">23-12m0</text>
<text x="111.3" y="64.1">1/2W</text>
<text x="111.6" y="62.6">3216</text>
<text x="180.6" y="63.6">11-104A</text>
<text x="180.6" y="65.2">1608</text>
<text x="180.6" y="62.1">100nF 10%</text>
<text x="180.6" y="60.6">C25</text>
<text x="39.5" y="68.2">X7R</text>
<text x="39.7" y="70.7">C28</text>
<text x="39.8" y="66.7">10V</text>
<text x="107.7" y="69.7">10mΩ 1%</text>
<text x="109.6" y="71.2">23-0.01</text>
<text x="112.3" y="68.2">R20</text>
<text x="121.3" y="68.2">&lt;11D1</text>
<text x="128.1" y="68.2">Out</text>
<text x="141.1" y="71.8">TP32</text>
<text x="176.2" y="69.9">A</text>
<text x="180.6" y="66.7">50V</text>
<text x="180.6" y="68.2">X7R</text>
<text x="34.8" y="72.3">10µF 10%</text>
<text x="36.3" y="73.8">13-106A</text>
<text x="39" y="75.3">3216</text>
<text x="39.8" y="76.8">10V</text>
<text x="107.6" y="75.8">75ppm/°C</text>
<text x="111.3" y="74.3">1/2W</text>
<text x="111.6" y="72.8">3216</text>
<text x="168.5" y="72.4">A</text>
<text x="241.4" y="74.8">AVDD</text>
<text x="39.5" y="78.4">X7R</text>
<text x="93.6" y="81.4">R23</text>
<text x="120.4" y="83.7">56-0002</text>
<text x="120.4" y="82.2">Q8</text>
<text x="141.8" y="81.4">RT6</text>
<text x="166.2" y="83.4">Out</text>
<text x="170.7" y="83.4">11B4&gt;</text>
<text x="194.4" y="81.9">TP18</text>
<text x="246.6" y="81.4">11-104A</text>
<text x="246.6" y="82.9">1608</text>
<text x="246.6" y="79.9">100nF 10%</text>
<text x="246.6" y="78.4">C47</text>
<text x="49.2" y="85.1">P</text>
<text x="86.3" y="85.5">0Ω &lt;20mΩ/1/10W</text>
<text x="91.1" y="87">1608/70°C Max 2A</text>
<text x="92" y="88.5">21-0000</text>
<text x="120.4" y="86.7">-20V</text>
<text x="120.4" y="88.3">-15A</text>
<text x="120.4" y="89.8">13.3mΩ</text>
<text x="120.4" y="85.2">CSD25402Q3A</text>
<text x="133" y="87.6">A</text>
<text x="136" y="86">10kΩ 5%/3960K 1%</text>
<text x="140.3" y="89">26-0008</text>
<text x="141.5" y="87.5">1608</text>
<text x="194.4" y="89.5">TP12</text>
<text x="199" y="85.1">P</text>
<text x="214" y="87.5">3.3V</text>
<text x="242.1" y="87.6">A</text>
<text x="246.6" y="84.5">50V</text>
<text x="246.6" y="86">X7R</text>
<text x="16.6" y="95.4">H2</text>
<text x="119.2" y="95.6">4.7µH 20%/9A</text>
<text x="127.3" y="91.8">L1</text>
<text x="205.3" y="91.6">R43</text>
<text x="229.6" y="93.6">Out</text>
<text x="234.1" y="93.6">11C1&gt;</text>
<text x="16.6" y="102">M2</text>
<text x="30.7" y="101.2">C48</text>
<text x="41.9" y="101.2">R40</text>
<text x="93" y="97.7">150Ω 1%</text>
<text x="93.9" y="99.2">21-1500</text>
<text x="96.4" y="100.7">1608</text>
<text x="97.1" y="96.1">R25</text>
<text x="112" y="101.2">D5</text>
<text x="124.1" y="97.2">7575/30.00mΩ</text>
<text x="124.9" y="98.7">34-472A</text>
<text x="140.9" y="100.7">1608</text>
<text x="140.9" y="99.2">21-0000</text>
<text x="140.9" y="97.7">0Ω &lt;20mΩ</text>
<text x="140.9" y="96.1">R38</text>
<text x="157.7" y="101.2">C45</text>
<text x="172.9" y="101.2">C49</text>
<text x="188.2" y="99.2">13-106A</text>
<text x="188.2" y="100.7">3216</text>
<text x="188.2" y="97.7">10µF 10%</text>
<text x="188.2" y="96.1">C46</text>
<text x="198.8" y="98.2">12mΩ 1%/1/2W</text>
<text x="202.8" y="99.7">3216/35ppm/°C</text>
<text x="203.5" y="101.2">23-12m0</text>
<text x="249" y="97.7">AVDD</text>
<text x="255.1" y="101.7">63-0003</text>
<text x="256.5" y="100.2">Yellow</text>
<text x="258.1" y="98.7">DS3</text>
<text x="14.6" y="103.5">48-003x</text>
<text x="30.7" y="104.3">11-104A</text>
<text x="30.7" y="105.8">1608</text>
<text x="30.7" y="107.3">50V</text>
<text x="30.7" y="102.7">100nF 10%</text>
<text x="41.9" y="105.8">1608</text>
<text x="41.9" y="107.3">1/10W</text>
<text x="41.9" y="104.3">21-0000</text>
<text x="41.9" y="102.7">0Ω &lt;20mΩ</text>
<text x="90.7" y="107.8">470pF 1%</text>
<text x="91.4" y="103.8">100ppm/°C</text>
<text x="95.1" y="102.2">1/10W</text>
<text x="95.5" y="106.3">C36</text>
<text x="104" y="102.7">MBRM120LT</text>
<text x="107.8" y="104.3">51-0002</text>
<text x="108" y="107.3">F-0.45V</text>
<text x="112.1" y="105.8">1A</text>
<text x="140.9" y="102.2">1/10W</text>
<text x="140.9" y="103.8">70°C Max 2A</text>
<text x="140.9" y="107.8">620kΩ 1%</text>
<text x="140.9" y="106.3">R36</text>
<text x="157.7" y="104.3">11-4.7A</text>
<text x="157.7" y="105.8">1608</text>
<text x="157.7" y="107.3">50V</text>
<text x="157.7" y="102.7">4.7pF ±0.1</text>
<text x="172.9" y="104.3">16-227A</text>
<text x="172.9" y="105.8">Tant-C</text>
<text x="172.9" y="107.3">6.3V</text>
<text x="172.9" y="102.7">220µF 10%</text>
<text x="188.2" y="102.2">10V</text>
<text x="188.2" y="103.8">X7R</text>
<text x="188.2" y="107.8">10µF 10%</text>
<text x="188.2" y="106.3">C42</text>
<text x="256.9" y="104.8">20mA</text>
<text x="257.6" y="103.3">1608</text>
<text x="257.9" y="106.3">2.1V</text>
<text x="16.6" y="113.2">H4</text>
<text x="26.3" y="110.5">P</text>
<text x="30.7" y="108.8">X7R</text>
<text x="39" y="110.5">P</text>
<text x="41.9" y="108.8">70°C Max 2A</text>
<text x="92.2" y="109.3">11-471A</text>
<text x="94.9" y="110.9">1608</text>
<text x="95.1" y="113.9">C0G</text>
<text x="95.6" y="112.4">50V</text>
<text x="109.3" y="108.8">R-20V</text>
<text x="140.9" y="110.9">1608</text>
<text x="140.9" y="112.4">1/10W</text>
<text x="140.9" y="113.9">100ppm/°C</text>
<text x="140.9" y="109.3">21-6203</text>
<text x="157.7" y="108.8">C0G</text>
<text x="172.9" y="108.8">Max 80mΩ</text>
<text x="188.2" y="109.3">13-106A</text>
<text x="188.2" y="110.9">3216</text>
<text x="188.2" y="112.4">10V</text>
<text x="188.2" y="113.9">X7R</text>
<text x="200" y="113.9">&lt;11D1</text>
<text x="206.8" y="113.9">Out</text>
<text x="255.1" y="110.4">1kΩ 0.1%</text>
<text x="256.4" y="111.9">21-1001</text>
<text x="258.9" y="113.4">1608</text>
<text x="259.6" y="108.8">R34</text>
<text x="16.6" y="119.8">M2</text>
<text x="30.7" y="119">C35</text>
<text x="41.9" y="119">R21</text>
<text x="140.9" y="119">R33</text>
<text x="168.5" y="118.1">P</text>
<text x="183.8" y="118.1">P</text>
<text x="222.3" y="117.5">TP29</text>
<text x="249.8" y="118.1">A</text>
<text x="254.9" y="116.5">25ppm/°C</text>
<text x="258.6" y="114.9">1/8W</text>
<text x="262.5" y="118.1">P</text>
<text x="14.6" y="121.3">48-003x</text>
<text x="30.7" y="122">11-104A</text>
<text x="30.7" y="123.6">1608</text>
<text x="30.7" y="125.1">50V</text>
<text x="30.7" y="120.5">100nF 10%</text>
<text x="41.9" y="123.6">1608</text>
<text x="41.9" y="125.1">1/10W</text>
<text x="41.9" y="122">21-0000</text>
<text x="41.9" y="120.5">0Ω &lt;20mΩ</text>
<text x="107.6" y="120.7">P</text>
<text x="140.9" y="123.6">1608</text>
<text x="140.9" y="125.1">1/10W</text>
<text x="140.9" y="122">21-0000</text>
<text x="140.9" y="120.5">0Ω &lt;20mΩ</text>
<text x="26.3" y="128.3">P</text>
<text x="30.7" y="126.6">X7R</text>
<text x="39" y="128.3">P</text>
<text x="41.9" y="126.6">70°C Max 2A</text>
<text x="140.9" y="126.6">70°C Max 2A</text>
<text x="140.9" y="130.7">360kΩ 1%</text>
<text x="140.9" y="129.2">R31</text>
<text x="140.9" y="133.7">1608</text>
<text x="140.9" y="135.3">1/10W</text>
<text x="140.9" y="136.8">100ppm/°C</text>
<text x="140.9" y="132.2">21-3603</text>
<text x="138.1" y="141">P</text>
<text x="16" y="156">3.3V</text>
<text x="19.1" y="161.1">158kΩ 0.1%</text>
<text x="19.1" y="159.6">R29</text>
<text x="41.4" y="161.1">3.3V</text>
<text x="19.1" y="164.2">1608</text>
<text x="19.1" y="165.7">1/8W</text>
<text x="19.1" y="167.2">25ppm/°C</text>
<text x="19.1" y="162.6">21-1583</text>
<text x="82.3" y="172.3">Out</text>
<text x="86.8" y="172.3">11C3&gt;</text>
<text x="20.6" y="178.9">220µF 10%</text>
<text x="20.6" y="177.4">C33</text>
<text x="20.6" y="180.4">16-227A</text>
<text x="20.6" y="182">Tant-C</text>
<text x="20.6" y="183.5">6.3V</text>
<text x="20.6" y="185">Max 80mΩ</text>
<text x="41.6" y="181.6">A</text>
<text x="16.2" y="191.7">A</text>
</g>
</svg>
